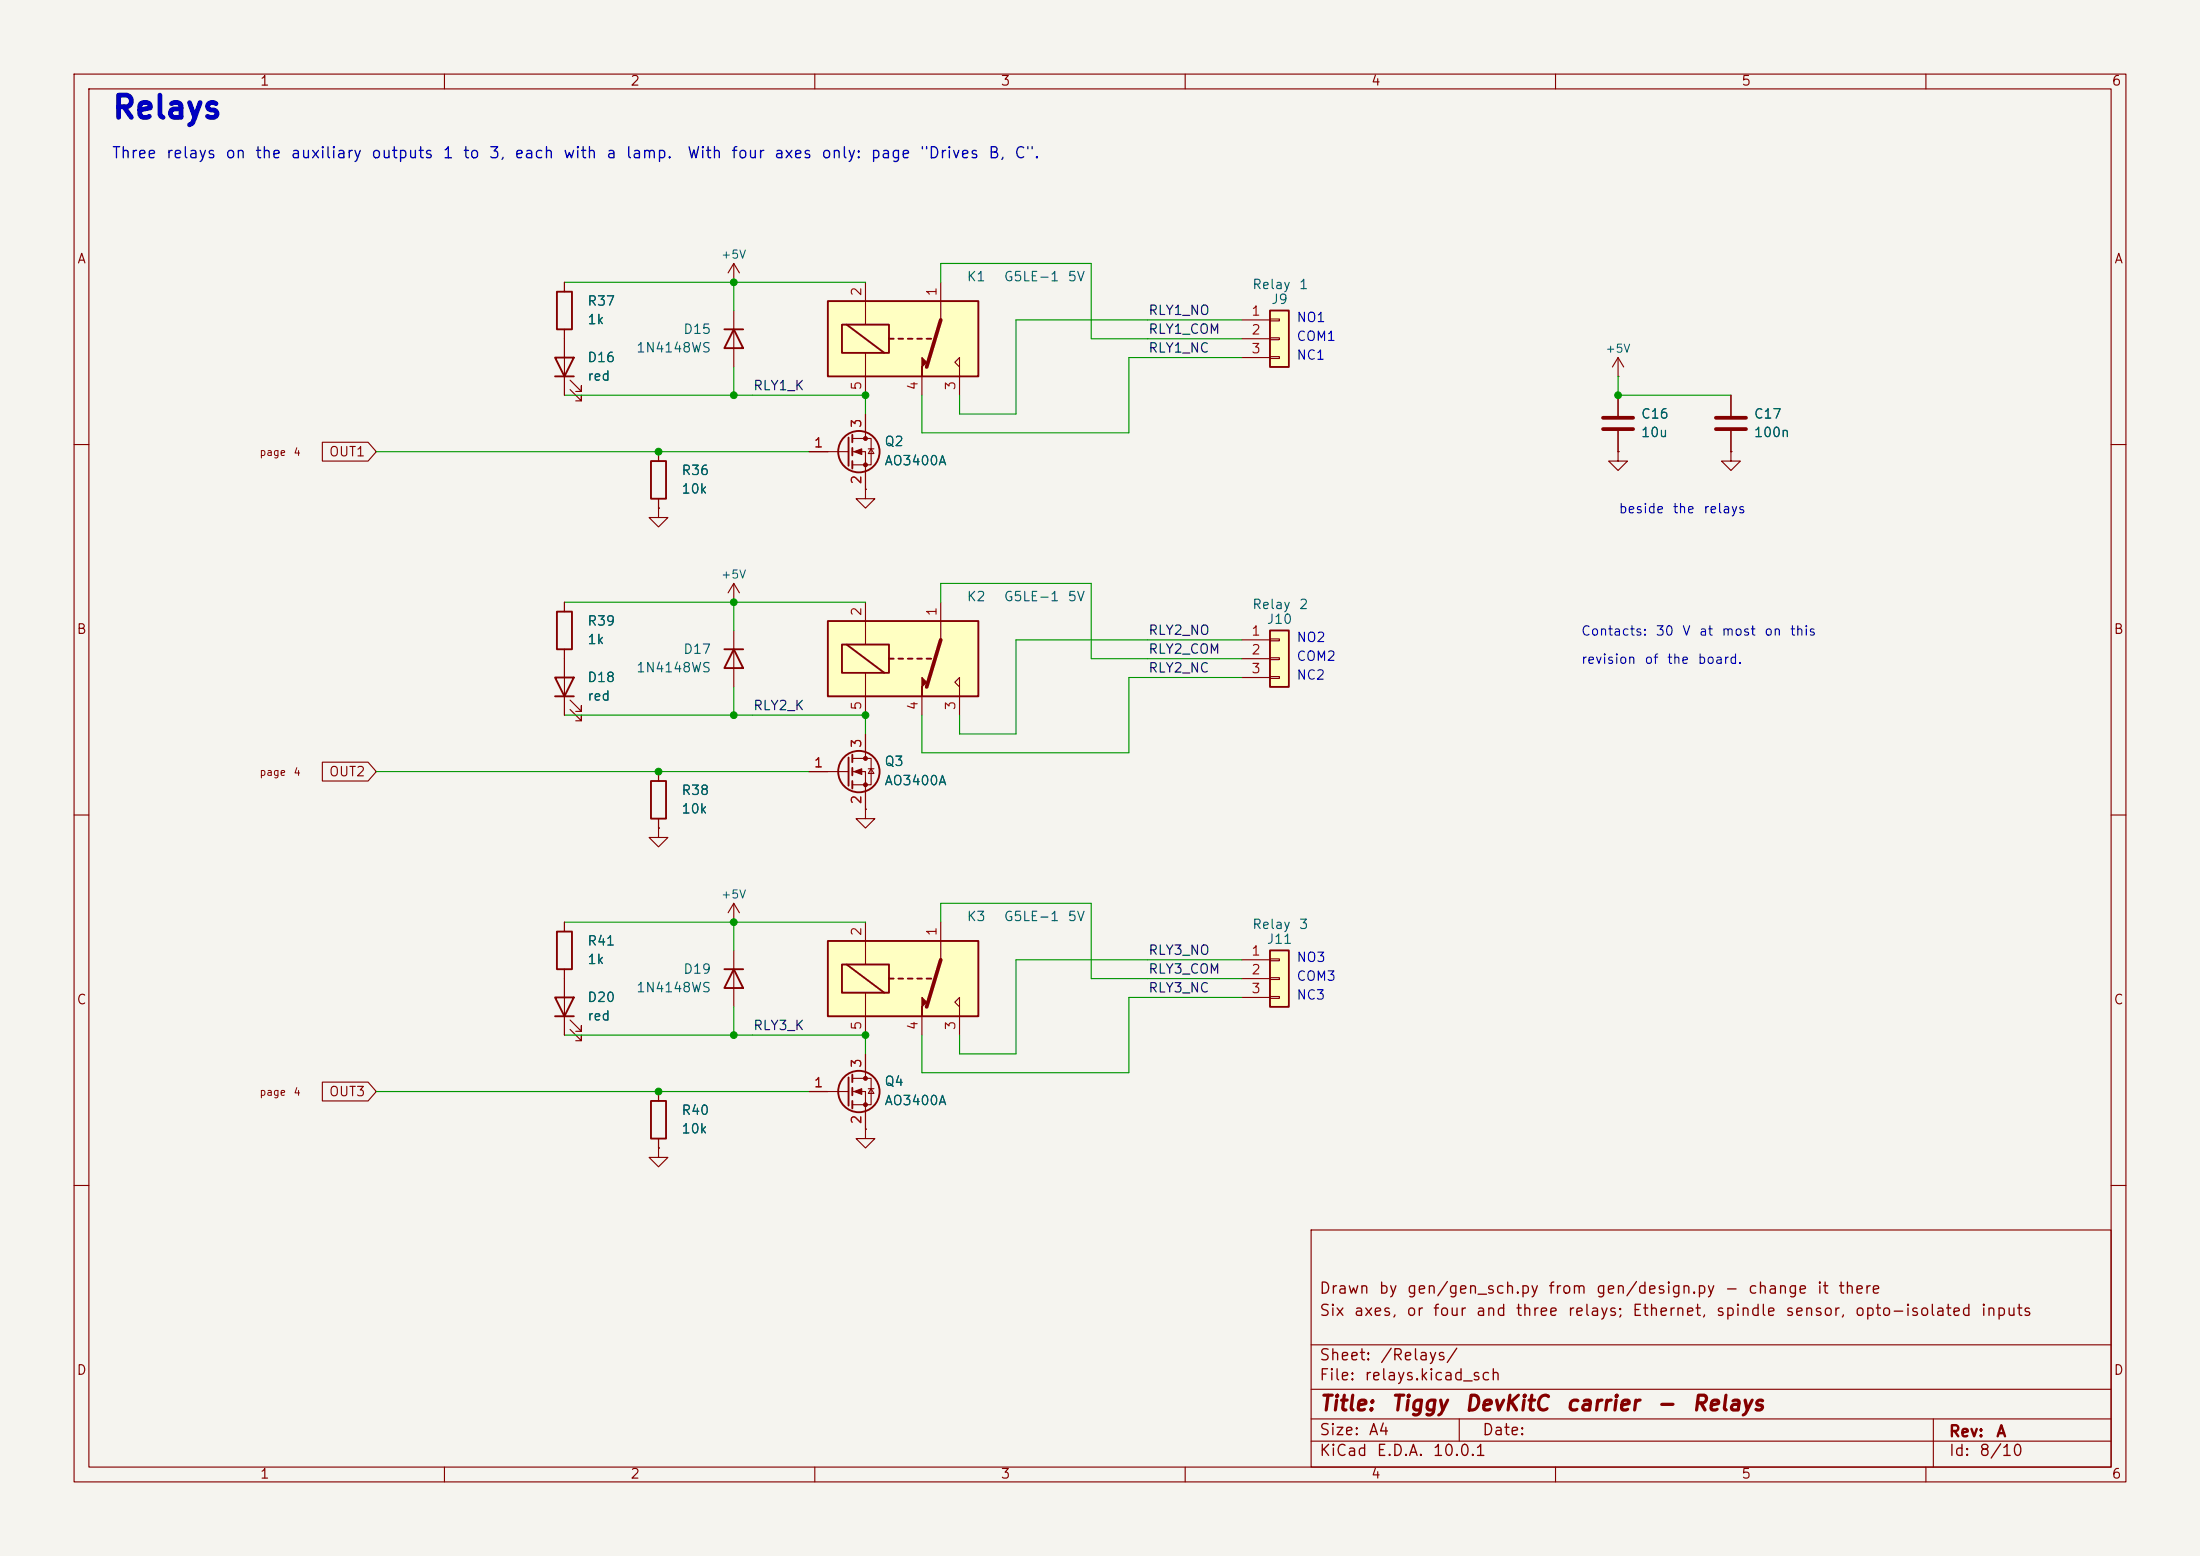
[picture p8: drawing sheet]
<svg xmlns="http://www.w3.org/2000/svg" width="297mm" height="210mm" viewBox="0 0 297 210" stroke-linecap="round" stroke-linejoin="round" font-family="sans-serif">
<path d="M0 0h297v210h-297z" fill="#f5f4ef" stroke="#f5f4ef" stroke-width=".14"/>
<g fill="none" stroke="#840000" stroke-width=".15">
<path d="M10 10h277v190h-277zM12 12h273v186h-273zM60 10v2M110 10v2M160 10v2M210 10v2M260 10v2M115.1 59.2h2.5v3.5h-2.5M116.8 55.9v3.3M218.4 53.3v2.8M218.4 58.2v2.8M10 60h2"/>
<path d="M109.2 61h5.4M115.1 61h1.7v5M116.8 66v1.3h1.3l-1.3 1.3-1.2-1.3h1.2M116.8 66h.1M117.2 60.6h.8M117.6 60.6l.4 .6h-.8zM285 60h2M76.2 81.3v1.3M76.2 87.6v1.3M99.1 85.1v7.6M10 110h2M88.9 111.8v1.2h1.3l-1.3 1.3-1.3-1.3h1.3"/>
<path d="M88.9 111.8h.1M285 110h2M76.2 124.5v1.2M76.2 130.8v1.3M10 160h2M177 166h108v32h-108zM285 160h2M60 198v2M110 198v2M160 198v2M177 194.5h108M177 191.5h108"/>
<path d="M177 187.5h108M177 181.5h108M197 191.5v3M210 198v2M260 198v2M261 191.5v6.5"/>
</g>
<path d="M216.4 56.4h4.1M216.4 57.9h4.1" fill="none" stroke="#840000" stroke-width=".51"/>
<g fill="none" stroke="#840000" stroke-width=".25">
<path d="M114.6 59.1v3.8M115.1 58.7v1M115.1 60.5v1M115.1 62.2v1M75.2 82.6h2v5h-2zM97.8 87.6h2.5M99.1 87.6l1.2 2.6h-2.5zM75.2 125.7h2v5.1h-2z"/>
<circle cx="116" cy="61" r="2.79"/>
</g>
<g fill="#840000" stroke="#840000" stroke-width=".15">
<path d="M115.3 61l1-.4v.7z"/>
<circle cx="116.8" cy="59.2" r=".25"/>
<circle cx="116.8" cy="62.7" r=".25"/>
</g>
<path d="M171.4 41.9h2.6v7.6h-2.6z" fill="#ffffc2"/>
<g fill="none" stroke="#840000" stroke-width=".25">
<path d="M171.4 41.9h2.6v7.6h-2.6zM87.9 62.2h2v5.1h-2zM74.9 134.6h2.6l-1.3 2.6zM74.9 137.2h2.6M97.8 130.8h2.5M99.1 130.8l1.2 2.6h-2.5zM87.9 148.6h2v5.1h-2zM114.6 145.4v3.8M115.1 145v1.1M115.1 146.8v1M115.1 148.6v1"/>
<circle cx="116" cy="147.3" r="2.79"/>
</g>
<g fill="none" stroke="#840000" stroke-width=".15">
<path d="M167.6 43.2h3.8M167.6 45.7h3.8M167.6 48.3h3.8M171.4 43.1h1.3v.2h-1.3zM171.4 45.6h1.3v.2h-1.3zM171.4 48.1h1.3v.3h-1.3zM88.9 68.6v1.3h1.3l-1.3 1.2-1.3-1.2h1.3M88.9 68.6h.1M88.9 61v1.2M88.9 67.3v1.3M99.1 78.7l-.8 1.3M99.1 78.7l.7 1.3"/>
<path d="M99.1 78.7v2.6M99.1 81.3h.1M76.2 132.1v7.6M77 138.9l1.5 1.6v-.8v.8h-.8M77 137.7l1.5 1.5v-.8v.8h-.8M99.1 128.3v7.6M88.9 147.3v1.3M88.9 153.7v1.2M109.2 147.3h5.4M115.1 145.5h2.5v3.6h-2.5M115.1 147.3h1.7v5.1M116.8 152.4v1.3h1.3l-1.3 1.2-1.2-1.2h1.2"/>
<path d="M116.8 152.4h.1M116.8 142.2v3.3M117.2 146.9h.8M117.6 146.9l.4 .7h-.8z"/>
</g>
<g fill="#840000" stroke="#840000" stroke-width=".15">
<path d="M115.3 147.3l1-.4v.8z"/>
<circle cx="116.8" cy="145.5" r=".25"/>
<circle cx="116.8" cy="149.1" r=".25"/>
</g>
<path d="M171.4 85.1h2.6v7.6h-2.6z" fill="#ffffc2"/>
<g fill="none" stroke="#840000" stroke-width=".25">
<path d="M171.4 85.1h2.6v7.6h-2.6zM114.6 102.2v3.8M115.1 101.9v1M115.1 103.6v1M115.1 105.4v1"/>
<circle cx="116" cy="104.1" r="2.79"/>
</g>
<g fill="none" stroke="#840000" stroke-width=".15">
<path d="M218.4 50.8h.1M218.4 48.3l-.7 1.2M218.4 48.3l.8 1.2M218.4 48.3v2.5M116.8 99.1v3.3M167.6 86.4h3.8M167.6 88.9h3.8M167.6 91.4h3.8M171.4 86.2h1.3v.3h-1.3zM171.4 88.8h1.3v.2h-1.3zM171.4 91.3h1.3v.3h-1.3zM109.2 104.1h5.4"/>
<path d="M115.1 102.4h2.5v3.5h-2.5M115.1 104.1h1.7v5.1M117.2 103.8h.8M117.6 103.8l.4 .6h-.8z"/>
</g>
<g fill="#840000" stroke="#840000" stroke-width=".15">
<path d="M115.3 104.1l1-.3v.7z"/>
<circle cx="116.8" cy="102.4" r=".25"/>
<circle cx="116.8" cy="105.9" r=".25"/>
</g>
<path d="M111.8 40.6h20.3v10.2h-20.3z" fill="#ffffc2"/>
<path d="M116.8 38.1v5.7M127 38.1v5.1M116.8 47.6v5.7M124.5 50.8v2.5M129.5 49.5l-.6-.6 .6-.6v5M233.7 53.3v2.8M233.7 58.2v2.8M218.4 61v1.2h1.3l-1.3 1.3-1.2-1.3h1.2M218.4 61h.1M88.9 154.9v1.3h1.3l-1.3 1.3-1.3-1.3h1.3M88.9 154.9h.1" fill="none" stroke="#840000" stroke-width=".15"/>
<path d="M111.8 40.6h20.3v10.2h-20.3zM113.7 43.8h6.3v3.8h-6.3zM114.3 43.8l5.1 3.8M120 45.7h.6M121.3 45.7h.6M122.6 45.7h.6M123.8 45.7h.7M125.1 45.7h.6" fill="none" stroke="#840000" stroke-width=".25"/>
<path d="M124.5 48.3l.6 .6-.6 .6v1.3z" fill="#840000" stroke="#840000" stroke-width=".15"/>
<path d="M127 43.2l-1.9 6.3M231.6 56.4h4.1M231.6 57.9h4.1" fill="none" stroke="#840000" stroke-width=".51"/>
<path d="M111.8 127h20.3v10.2h-20.3z" fill="#ffffc2"/>
<path d="M116.8 109.2v1.3h1.3l-1.3 1.3-1.2-1.3h1.2M116.8 109.2h.1M116.8 124.5v5.7M116.8 134v5.7M124.5 137.2v2.5M127 124.5v5M129.5 135.9l-.6-.6 .6-.7v5.1" fill="none" stroke="#840000" stroke-width=".15"/>
<path d="M111.8 127h20.3v10.2h-20.3zM113.7 130.2h6.3v3.8h-6.3zM114.3 130.2l5.1 3.8M120 132.1h.6M121.3 132.1h.6M122.6 132.1h.6M123.8 132.1h.7M125.1 132.1h.6" fill="none" stroke="#840000" stroke-width=".25"/>
<path d="M124.5 134.6l.6 .7-.6 .6v1.3z" fill="#840000" stroke="#840000" stroke-width=".15"/>
<path d="M127 129.5l-1.9 6.4" fill="none" stroke="#840000" stroke-width=".51"/>
<path d="M171.4 128.3h2.6v7.6h-2.6z" fill="#ffffc2"/>
<path d="M75.2 39.4h2v5.1h-2zM171.4 128.3h2.6v7.6h-2.6z" fill="none" stroke="#840000" stroke-width=".25"/>
<g fill="none" stroke="#840000" stroke-width=".15">
<path d="M76.2 38.1v1.3M99.1 38.1h.1M99.1 35.6l-.8 1.2M99.1 35.6l.7 1.2M99.1 35.6v2.5M76.2 44.5v1.2M233.7 61v1.2h1.2l-1.2 1.3-1.3-1.3h1.3M233.7 61h.1M167.6 129.5h3.8M167.6 132.1h3.8M167.6 134.6h3.8M171.4 129.4h1.3v.3h-1.3z"/>
<path d="M171.4 132h1.3v.2h-1.3zM171.4 134.5h1.3v.2h-1.3z"/>
</g>
<path d="M111.8 83.8h20.3v10.2h-20.3z" fill="#ffffc2"/>
<g fill="none" stroke="#840000" stroke-width=".15">
<path d="M76.2 38.1v1.3M43.5 59.7h6.2l1.1 1.3-1.1 1.2h-6.2zM76.2 44.5v8.8M77 52.6l1.5 1.5v-.8v.8h-.8M77 51.3l1.5 1.5v-.7v.7h-.8M99.1 41.9v7.6M116.8 55.9v2.5M218.4 53.3v2.8M218.4 58.2v2.8M233.7 53.3v2.8M233.7 58.2v2.8M88.9 68.6h.1"/>
<path d="M88.9 61v1.2M88.9 67.3v1.3M109.2 61h2.6M116.8 66h.1M116.8 63.5v2.5M218.4 61h.1M233.7 61h.1M76.2 81.3v1.3M76.2 87.6v8.9M77 95.8l1.5 1.5v-.8v.8h-.8M77 94.5l1.5 1.5v-.7v.7h-.8M116.8 81.3v5.7"/>
<path d="M116.8 90.8v5.7M116.8 99.1v2.5M124.5 94v2.5M127 81.3v5.1M129.5 92.7l-.6-.6 .6-.7v5.1M43.5 102.9h6.2l1.1 1.2-1.1 1.3h-6.2zM88.9 111.8h.1M88.9 104.1v1.3M88.9 110.5v1.3M109.2 104.1h2.6M116.8 109.2h.1M116.8 106.7v2.5"/>
<path d="M76.2 124.5v1.2M76.2 130.8v3.8M76.2 137.2v2.5M99.1 124.5h.1M99.1 121.9v2.6M99.1 121.9l-.8 1.3M99.1 121.9l.7 1.3M43.5 146h6.2l1.1 1.3-1.1 1.3h-6.2zM88.9 154.9h.1M88.9 147.3v1.3M88.9 153.7v1.2M109.2 147.3h2.6"/>
<path d="M116.8 152.4h.1M116.8 142.2v2.6M116.8 149.9v2.5"/>
</g>
<g fill="none" stroke="#840000" stroke-width=".25">
<path d="M74.9 48.3h2.6l-1.3 2.5zM74.9 50.8h2.6M97.8 44.5h2.5M99.1 44.5l1.2 2.5h-2.5zM74.9 91.4h2.6l-1.3 2.6zM74.9 94h2.6M111.8 83.8h20.3v10.2h-20.3zM113.7 87h6.3v3.8h-6.3zM114.3 87l5.1 3.8M120 88.9h.6M121.3 88.9h.6M122.6 88.9h.6"/>
<path d="M123.8 88.9h.7M125.1 88.9h.6M87.9 105.4h2v5.1h-2z"/>
</g>
<path d="M124.5 91.4l.6 .7-.6 .6v1.3z" fill="#840000" stroke="#840000" stroke-width=".15"/>
<path d="M127 86.4l-1.9 6.3" fill="none" stroke="#840000" stroke-width=".51"/>
<g fill="none" stroke="#009600" stroke-width=".15">
<path d="M76.2 38.1h40.6M99.1 38.1v3.8M127 38.1v-2.5h20.3v10.1h20.3M76.2 53.3h40.6v2.6M99.1 49.5v3.8M167.6 48.3h-15.2v10.1h-27.9v-5.1M167.6 43.2h-30.4v12.7h-7.7v-2.6M218.4 50.8v2.5h15.3M50.8 61h58.4M76.2 96.5h40.6v2.6M76.2 81.3h40.6M99.1 81.3v3.8"/>
<path d="M99.1 92.7v3.8M127 81.3v-2.6h20.3v10.2h20.3M167.6 86.4h-30.4v12.7h-7.7v-2.6M167.6 91.4h-15.2v10.2h-27.9v-5.1M50.8 104.1h58.4M76.2 139.7h40.6v2.5M76.2 124.5h40.6M99.1 124.5v3.8M99.1 135.9v3.8M127 124.5v-2.6h20.3v10.2h20.3M167.6 129.5h-30.4v12.7h-7.7v-2.5M167.6 134.6h-15.2v10.2h-27.9v-5.1"/>
<path d="M50.8 147.3h58.4"/>
</g>
<g fill="#009600" stroke="#009600" stroke-width=".14">
<circle cx="218.4" cy="53.3" r=".46"/>
<circle cx="116.8" cy="53.3" r=".46"/>
<circle cx="99.1" cy="38.1" r=".46"/>
<circle cx="116.8" cy="96.5" r=".46"/>
<circle cx="116.8" cy="139.7" r=".46"/>
<circle cx="99.1" cy="139.7" r=".46"/>
<circle cx="88.9" cy="104.1" r=".46"/>
<circle cx="99.1" cy="96.5" r=".46"/>
<circle cx="99.1" cy="53.3" r=".46"/>
<circle cx="99.1" cy="124.5" r=".46"/>
<circle cx="88.9" cy="147.3" r=".46"/>
<circle cx="88.9" cy="61" r=".46"/>
<circle cx="99.1" cy="81.3" r=".46"/>
</g>
<text font-size="3" fill="#0000c2" x="15" y="16.8">Relays</text>
<g font-size="2" fill="#840000">
<text x="178" y="190.9">Title:</text>
<text x="187.7" y="190.9">Tiggy</text>
<text x="197.6" y="190.9">DevKitC</text>
<text x="211.3" y="190.9">carrier</text>
<text x="223.5" y="190.9">-</text>
<text x="228.3" y="190.9">Relays</text>
</g>
<g font-size="1.5" fill="#0000c2">
<text x="15" y="21.8">Three</text>
<text x="22.3" y="21.8">relays</text>
<text x="30.3" y="21.8">on</text>
<text x="34.3" y="21.8">the</text>
<text x="39.1" y="21.8">auxiliary</text>
<text x="50" y="21.8">outputs</text>
<text x="59.7" y="21.8">1</text>
<text x="62.4" y="21.8">to</text>
<text x="65.9" y="21.8">3,</text>
<text x="69.3" y="21.8">each</text>
<text x="75.9" y="21.8">with</text>
<text x="81.7" y="21.8">a</text>
<text x="84.4" y="21.8">lamp.</text>
<text x="92.7" y="21.8">With</text>
<text x="98.6" y="21.8">four</text>
<text x="104.4" y="21.8">axes</text>
<text x="110.8" y="21.8">only:</text>
<text x="117.4" y="21.8">page</text>
<text x="124.1" y="21.8">&quot;Drives</text>
<text x="133.3" y="21.8">B,</text>
<text x="136.8" y="21.8">C&quot;.</text>
</g>
<g font-size="1.5" fill="#840000">
<text x="178" y="178">Six</text>
<text x="178" y="175">Drawn</text>
<text x="182.7" y="178">axes,</text>
<text x="186" y="175">by</text>
<text x="189.7" y="178">or</text>
<text x="189.8" y="175">gen/gen_sch.py</text>
<text x="193.3" y="178">four</text>
<text x="199.1" y="178">and</text>
<text x="204.5" y="178">three</text>
<text x="208.9" y="175">from</text>
<text x="211.5" y="178">relays;</text>
<text x="215.3" y="175">gen/design.py</text>
<text x="220.2" y="178">Ethernet,</text>
<text x="231.5" y="178">spindle</text>
<text x="232.7" y="175">-</text>
<text x="235.9" y="175">change</text>
<text x="240.9" y="178">sensor,</text>
<text x="245.2" y="175">it</text>
<text x="248" y="175">there</text>
<text x="250.3" y="178">opto-isolated</text>
<text x="267.3" y="178">inputs</text>
<text x="178" y="184">Sheet:</text>
<text x="186.2" y="184">/Relays/</text>
<text x="178" y="186.7">File:</text>
<text x="184.1" y="186.7">relays.kicad_sch</text>
<text x="178" y="196.9">KiCad</text>
<text x="178" y="194.1">Size:</text>
<text x="184.7" y="194.1">A4</text>
<text x="185.7" y="196.9">E.D.A.</text>
<text x="193.3" y="196.9">10.0.1</text>
<text x="200" y="194.1">Date:</text>
<text x="263" y="194.3">Rev:</text>
<text x="263" y="196.9">Id:</text>
<text x="267.1" y="196.9">8/10</text>
<text x="269.4" y="194.3">A</text>
</g>
<g font-size="1.3" fill="#840000">
<text x="35" y="11.9">1</text>
<text x="85" y="11.9">2</text>
<text x="135" y="11.9">3</text>
<text x="185" y="11.9">4</text>
<text x="235" y="11.9">5</text>
<text x="285" y="11.9">6</text>
<text x="10.3" y="35.9">A</text>
<text x="285.3" y="35.9">A</text>
<text x="44.3" y="61.9">OUT1</text>
<text x="10.3" y="85.9">B</text>
<text x="285.3" y="85.9">B</text>
<text x="44.3" y="105.1">OUT2</text>
<text x="10.3" y="135.9">C</text>
<text x="285.3" y="135.9">C</text>
<text x="44.3" y="148.3">OUT3</text>
<text x="10.3" y="185.9">D</text>
<text x="285.3" y="185.9">D</text>
<text x="35" y="199.9">1</text>
<text x="85" y="199.9">2</text>
<text x="135" y="199.9">3</text>
<text x="185" y="199.9">4</text>
<text x="235" y="199.9">5</text>
<text x="285" y="199.9">6</text>
</g>
<g font-size="1.3" fill="#006464">
<text x="79.2" y="41.6">R37</text>
<text x="130.4" y="38.3">K1</text>
<text x="135.4" y="38.3">G5LE-1</text>
<text x="144" y="38.3">5V</text>
<text x="169" y="39.3">Relay</text>
<text x="171.5" y="41.3">J9</text>
<text x="175.3" y="39.3">1</text>
<text x="79.2" y="44.1">1k</text>
<text x="85.8" y="47.9">1N4148WS</text>
<text x="92.2" y="45.4">D15</text>
<text x="79.2" y="49.2">D16</text>
<text x="79.2" y="51.7">red</text>
<text x="221.4" y="56.8">C16</text>
<text x="221.4" y="59.3">10u</text>
<text x="236.7" y="59.3">100n</text>
<text x="236.7" y="56.8">C17</text>
<text x="91.9" y="64.4">R36</text>
<text x="119.3" y="63.1">AO3400A</text>
<text x="119.3" y="60.5">Q2</text>
<text x="91.9" y="66.9">10k</text>
<text x="130.4" y="81.5">K2</text>
<text x="135.4" y="81.5">G5LE-1</text>
<text x="144" y="81.5">5V</text>
<text x="169" y="82.5">Relay</text>
<text x="175.3" y="82.5">2</text>
<text x="79.2" y="84.8">R39</text>
<text x="79.2" y="87.3">1k</text>
<text x="92.2" y="88.6">D17</text>
<text x="170.9" y="84.5">J10</text>
<text x="79.2" y="92.4">D18</text>
<text x="79.2" y="94.9">red</text>
<text x="85.8" y="91.1">1N4148WS</text>
<text x="91.9" y="107.6">R38</text>
<text x="119.3" y="106.3">AO3400A</text>
<text x="119.3" y="103.7">Q3</text>
<text x="91.9" y="110.1">10k</text>
<text x="130.4" y="124.6">K3</text>
<text x="135.4" y="124.6">G5LE-1</text>
<text x="144" y="124.6">5V</text>
<text x="169" y="125.7">Relay</text>
<text x="175.3" y="125.7">3</text>
<text x="79.2" y="127.9">R41</text>
<text x="79.2" y="130.4">1k</text>
<text x="92.2" y="131.7">D19</text>
<text x="170.9" y="127.7">J11</text>
<text x="79.2" y="135.6">D20</text>
<text x="85.8" y="134.2">1N4148WS</text>
<text x="79.2" y="138.1">red</text>
<text x="119.3" y="149.5">AO3400A</text>
<text x="119.3" y="146.9">Q4</text>
<text x="91.9" y="153.3">10k</text>
<text x="91.9" y="150.8">R40</text>
</g>
<g font-size="1.3" fill="#a90000">
<text x="116.6" y="40.1" transform="rotate(-90 116.6 40.1)">2</text>
<text x="126.7" y="40.1" transform="rotate(-90 126.7 40.1)">1</text>
<text x="168.8" y="42.9">1</text>
<text x="168.8" y="45.5">2</text>
<text x="116.6" y="52.8" transform="rotate(-90 116.6 52.8)">5</text>
<text x="124.2" y="52.8" transform="rotate(-90 124.2 52.8)">4</text>
<text x="129.3" y="52.8" transform="rotate(-90 129.3 52.8)">3</text>
<text x="168.8" y="48">3</text>
<text x="116.6" y="57.9" transform="rotate(-90 116.6 57.9)">3</text>
<text x="109.8" y="60.7">1</text>
<text x="116.6" y="65.5" transform="rotate(-90 116.6 65.5)">2</text>
<text x="116.6" y="83.3" transform="rotate(-90 116.6 83.3)">2</text>
<text x="126.7" y="83.3" transform="rotate(-90 126.7 83.3)">1</text>
<text x="168.8" y="86.1">1</text>
<text x="168.8" y="88.6">2</text>
<text x="116.6" y="96" transform="rotate(-90 116.6 96)">5</text>
<text x="124.2" y="96" transform="rotate(-90 124.2 96)">4</text>
<text x="129.3" y="96" transform="rotate(-90 129.3 96)">3</text>
<text x="168.8" y="91.2">3</text>
<text x="116.6" y="101" transform="rotate(-90 116.6 101)">3</text>
<text x="109.8" y="103.9">1</text>
<text x="116.6" y="108.7" transform="rotate(-90 116.6 108.7)">2</text>
<text x="116.6" y="126.4" transform="rotate(-90 116.6 126.4)">2</text>
<text x="126.7" y="126.4" transform="rotate(-90 126.7 126.4)">1</text>
<text x="168.8" y="129.3">1</text>
<text x="168.8" y="131.8">2</text>
<text x="168.8" y="134.4">3</text>
<text x="116.6" y="139.1" transform="rotate(-90 116.6 139.1)">5</text>
<text x="124.2" y="139.1" transform="rotate(-90 124.2 139.1)">4</text>
<text x="129.3" y="139.1" transform="rotate(-90 129.3 139.1)">3</text>
<text x="109.8" y="147.1">1</text>
<text x="116.6" y="144.2" transform="rotate(-90 116.6 144.2)">3</text>
<text x="116.6" y="151.8" transform="rotate(-90 116.6 151.8)">2</text>
</g>
<g font-size="1.3" fill="#0f0f0f">
<text x="154.9" y="42.8">RLY1_NO</text>
<text x="154.9" y="45.4">RLY1_COM</text>
<text x="154.9" y="47.9">RLY1_NC</text>
<text x="101.6" y="53">RLY1_K</text>
<text x="154.9" y="86">RLY2_NO</text>
<text x="154.9" y="88.6">RLY2_COM</text>
<text x="154.9" y="91.1">RLY2_NC</text>
<text x="101.6" y="96.2">RLY2_K</text>
<text x="154.9" y="129.2">RLY3_NO</text>
<text x="154.9" y="131.7">RLY3_COM</text>
<text x="154.9" y="134.3">RLY3_NC</text>
<text x="101.6" y="139.4">RLY3_K</text>
</g>
<g font-size="1.3" fill="#0000c2">
<text x="174.9" y="43.8">NO1</text>
<text x="174.9" y="46.3">COM1</text>
<text x="174.9" y="48.9">NC1</text>
<text x="218.4" y="69.6">beside</text>
<text x="225.7" y="69.6">the</text>
<text x="229.9" y="69.6">relays</text>
<text x="174.9" y="89.5">COM2</text>
<text x="174.9" y="87">NO2</text>
<text x="213.4" y="86.1">Contacts:</text>
<text x="213.4" y="89.9">revision</text>
<text x="221.9" y="89.9">of</text>
<text x="223.4" y="86.1">30</text>
<text x="225" y="89.9">the</text>
<text x="227" y="86.1">V</text>
<text x="229.1" y="89.9">board.</text>
<text x="229.3" y="86.1">at</text>
<text x="232.3" y="86.1">most</text>
<text x="238.1" y="86.1">on</text>
<text x="241.6" y="86.1">this</text>
<text x="174.9" y="92.1">NC2</text>
<text x="174.9" y="130.2">NO3</text>
<text x="174.9" y="132.7">COM3</text>
<text x="174.9" y="135.2">NC3</text>
</g>
<g font-size="1.1" fill="#006464">
<text x="97.3" y="35.2">+5V</text>
<text x="216.6" y="47.9">+5V</text>
<text x="97.3" y="78.4">+5V</text>
<text x="97.3" y="121.5">+5V</text>
</g>
<g font-size="1" fill="#840000">
<text x="34.9" y="61.8">page</text>
<text x="39.5" y="61.8">4</text>
<text x="34.9" y="105">page</text>
<text x="39.5" y="105">4</text>
<text x="34.9" y="148.1">page</text>
<text x="39.5" y="148.1">4</text>
</g>
</svg>
